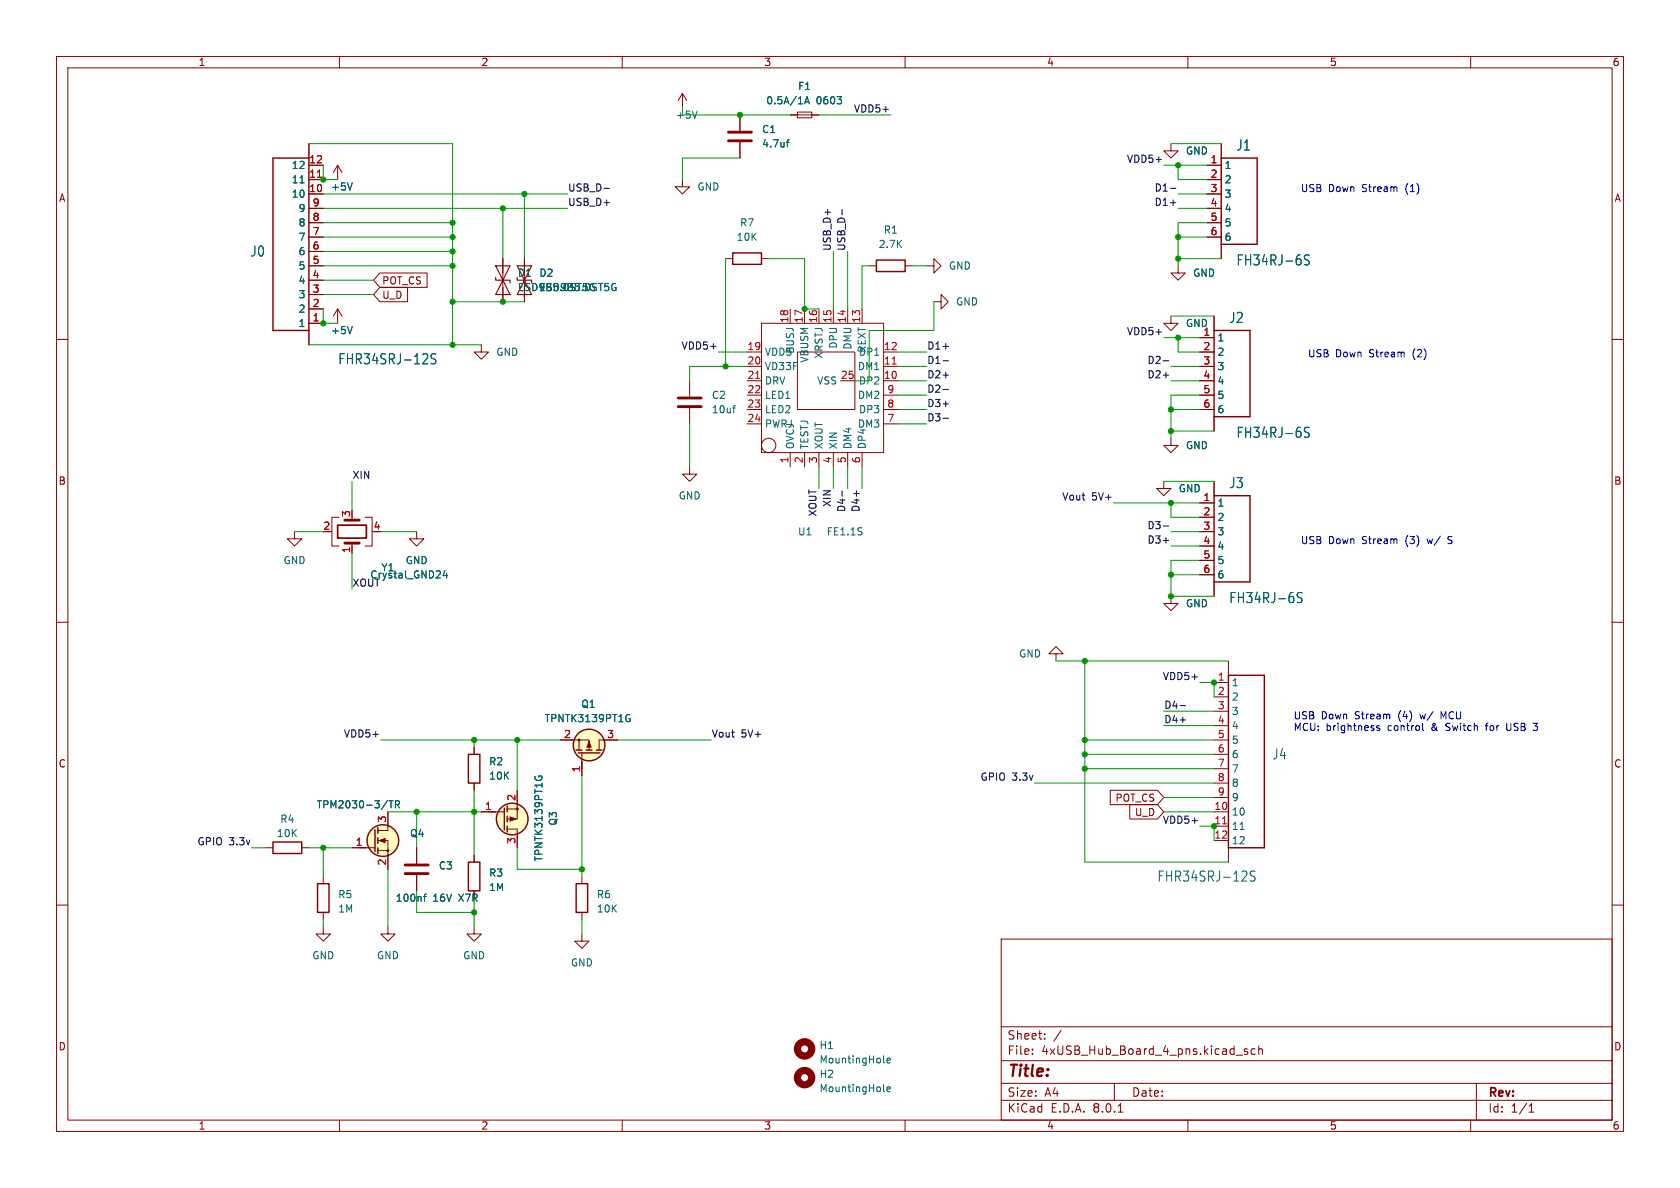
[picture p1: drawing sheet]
<svg xmlns="http://www.w3.org/2000/svg" width="297mm" height="210mm" viewBox="0 0 297 210" stroke-linecap="round" stroke-linejoin="round" font-family="sans-serif">
<g fill="none" stroke="#840000" stroke-width=".18">
<path d="M10 10h277v190h-277zM12 12h273v186h-273zM60 10v2M110 10v2M120.6 16.5l-.7 1.3M120.6 16.5v2.6M120.6 16.5l.8 1.3M141 19.8h2.5v1h-2.5zM160 10v2M210 10v2M260 10v2M54.6 34.3h2.5"/>
<path d="M54.6 31.8h2.5M54.6 29.2h2.5M54.6 39.4h2.5M54.6 36.8h2.5M54.6 25.4v2.5M59.7 29.2l-.8 1.3M59.7 29.2v2.6M59.7 29.2l.8 1.3M120.6 31.8v1.2h1.3l-1.3 1.3-1.2-1.3h1.2M130.8 20.3v2.8M130.8 25.1v2.8M139.7 20.3h5.1"/>
<path d="M207 25.4v1.3h1.3l-1.3 1.2-1.3-1.2h1.3M213.4 34.3h2.5M213.4 31.8h2.5M213.4 29.2h2.5M213.4 39.4h2.5M213.4 36.8h2.5M215.9 25.4v2.5M10 60h2M54.6 57.2h2.5M54.6 54.6h2.5M54.6 52.1h2.5M54.6 49.5h2.5"/>
<path d="M54.6 47h2.5M54.6 44.5h2.5M54.6 41.9h2.5M54.6 58.4v2.6M59.7 54.6v2.6M59.7 54.6l-.8 1.3M59.7 54.6l.8 1.3M67.2 50.8h4.9v2.5h-4.9l-1.2-1.2zM67.2 48.3h8.3v2.5h-8.3l-1.2-1.3zM88.9 45.7v7.6M92.7 45.7v7.6M128.3 45.7h1.2"/>
<path d="M134.6 57.2h21.6v22.8h-21.6zM134.6 45.7h1.3M139.7 54.6v2.6M142.2 54.6v2.6M144.8 54.6v2.6M147.3 54.6v2.6M149.9 54.6v2.6M152.4 54.6v2.6M153.7 47h1.2M160 47h1.3M163.8 47h1.3v-1.3l1.3 1.3-1.3 1.3v-1.3M165.1 53.3h1.3v-1.2l1.2 1.2-1.2 1.3v-1.3"/>
<path d="M207 55.9v1.3h1.3l-1.3 1.2-1.3-1.2h1.3M208.3 47v1.3h1.2l-1.2 1.2-1.3-1.2h1.3M212.1 59.7h2.5M213.4 41.9h2.5M214.6 55.9v2.5M215.9 43.2v2.5M285 60h2M85.1 61v1.2h1.3l-1.3 1.3-1.3-1.3h1.3M121.9 67.3v2.8M121.9 72.1v2.8M132.1 62.2h2.5M132.1 64.8h2.5"/>
<path d="M132.1 67.3h2.5M132.1 69.9h2.5M132.1 72.4h2.5M132.1 74.9h2.5M141 62.2h10.1v10.2h-10.1zM148.6 67.3h2.5M156.2 62.2h2.5M156.2 64.8h2.5M156.2 67.3h2.5M156.2 69.9h2.5M156.2 72.4h2.5M156.2 74.9h2.5"/>
<path d="M207 77.5v1.2h1.3l-1.3 1.3-1.3-1.3h1.3M212.1 62.2h2.5M212.1 64.8h2.5M212.1 67.3h2.5M212.1 69.9h2.5M212.1 72.4h2.5M214.6 73.7v2.5M52.1 94v1.3h1.2l-1.2 1.2-1.3-1.2h1.3M58.4 94h.3M59.9 91.4h-1.2v5.1h1.2M62.2 96v1.8M64.5 91.4h1.3v5.1h-1.3"/>
<path d="M73.7 94v1.3h1.2l-1.2 1.2-1.3-1.2h1.3M121.9 82.6v1.2h1.3l-1.3 1.3-1.3-1.3h1.3M139.7 80v2.6M142.2 80v2.6M144.8 80v2.6M147.3 80v2.6M149.9 80v2.6M152.4 80v2.6M205.7 85.1v1.3h1.3l-1.3 1.2-1.2-1.2h1.2M212.1 88.9h2.5M212.1 91.4h2.5M212.1 94h2.5"/>
<path d="M212.1 96.5h2.5M212.1 99.1h2.5M214.6 85.1v2.5M10 110h2M186.7 115.6h1.3l-1.3-1.3-1.3 1.3h1.3v1.2M207 105.4v1.3h1.3l-1.3 1.3-1.3-1.3h1.3M212.1 101.6h2.5M214.6 102.9v2.5M217.2 116.8v2.6M285 110h2M83.8 132.1v1.3M83.8 138.4v1.3"/>
<path d="M91.4 139.7v5.1h-1.7M99.1 130.8h5v1.8M102.4 130.8v1.8M102.9 133.1v4.1M109.2 130.8h-3.3v1.8M196.3 139.7h8.3l1.1 1.3-1.1 1.2h-8.3zM214.6 130.8h2.6M214.6 120.7h2.6M214.6 123.2h2.6M214.6 125.7h2.6M214.6 128.3h2.6M214.6 133.4h2.6"/>
<path d="M214.6 135.9h2.6M214.6 138.4h2.6M10 160h2M47 149.9h1.3M53.3 149.9h1.3M57.1 154.9v1.3M62.2 149.9h4.1M66.8 148.6h1.8v5.1M66.8 150.4h1.8M68.6 143.5v3.3h-1.8M73.7 149.9v2.8M73.7 154.7v2.8"/>
<path d="M83.8 151.1v1.3M83.8 157.5v1.3M85.1 143.5h4.1M89.7 146.6h1.7v3.3M89.7 143h1.7M102.9 154.9v1.3M199.7 142.2h4.9l1.1 1.3-1.1 1.3h-4.9zM214.6 143.5h2.6M214.6 146.1h2.6M214.6 148.6h2.6M214.6 141h2.6M217.2 149.9v2.5"/>
<path d="M285 160h2M57.1 163.8v1.3h1.3l-1.3 1.3-1.2-1.3h1.2M57.1 161.3v1.3M68.6 163.8v1.3h1.2l-1.2 1.3-1.3-1.3h1.3M83.8 163.8v1.3h1.3l-1.3 1.3-1.3-1.3h1.3M102.9 165.1v1.3h1.2l-1.2 1.2-1.3-1.2h1.3M102.9 161.3v1.3M177 166h108v32h-108zM60 198v2M110 198v2M160 198v2M177 194.5h108"/>
<path d="M177 191.5h108M177 187.5h108M177 181.5h108M182.5 186.3v.1M182.5 185.5v.1M184.7 183.6v.1M184.7 182.8v.1M187.6 182.1l-1.3 2M197 191.5v3M197.7 196.6h.8M210 198v2M218.5 186.5h1.2"/>
<path d="M220.5 185.5l-.3-.1-.2 .2v.2l.5 .2v.3h-.5M221.9 185.5l-.4-.1-.3 .3v.4l.1 .2h.6M222.5 185.5l.2-.1 .4 .1 .1 .9M222.5 184.9v1.5M260 198v2M261 191.5v6.5M270.3 196.6h.9M270.3 195.5l.4-.4v1.5"/>
<circle cx="135.9" cy="78.7" r="1.27"/>
</g>
<g fill="none" stroke="#840000" stroke-width=".25">
<path d="M48.3 27.9h6.3v30.5h-6.3zM215.9 27.9h6.3v15.3h-6.3zM129.5 44.7h5.1v2h-5.1zM154.9 46h5.1v2h-5.1zM214.6 58.4h6.4v15.3h-6.4zM214.6 87.6h6.4v15.3h-6.4zM217.2 119.4h6.3v30.5h-6.3zM82.8 133.4h2v5h-2zM101.9 132.6h1M102.2 133.1h3.8M103.6 132.6h1M105.4 132.6h1"/>
<path d="M48.3 148.8h5v2.1h-5zM56.1 156.2h2.1v5.1h-2.1zM66.3 146.7v3.8M66.8 146.3v1M66.8 148.1v1M66.8 149.9v1M82.8 152.4h2v5.1h-2zM89.2 142.9v3.8M89.7 142.5v1M89.7 144.3v1M89.7 146.1v1M101.9 156.2h2v5.1h-2z"/>
<circle cx="104.1" cy="131.7" r="2.79"/>
<circle cx="67.7" cy="148.6" r="2.79"/>
<circle cx="90.6" cy="144.8" r="2.79"/>
</g>
<g fill="none" stroke="#006464" stroke-width=".18">
<path d="M123.2 19.6l-.4 1.3M142.2 18.4l.5-1.3 .4 1.3M142.4 18h.6M148 17.1h.8l-.5 .5M148.7 17.7v.5M53 32.3h.8M62.3 32.3l-.4 1.3M139 25.1h.5M139.5 24.7l-.3 .2v1.1M62.3 57.7l-.4 1.3M91.9 50.7h.4M92.5 50.1h-.6v1.3h.6"/>
<path d="M93.7 50.2l-.5-.1-.2 .1v.4l.5 .2 .2 .3-.3 .3-.5-.1M94.8 50.3l-.6-.2v1.3l.6-.2M108.5 50.1l.3 .1M108.7 50.8h.2v.5l-.4 .1M231.5 45.1h-.6l-.2 .1v.5l.6 .4 .2 .4-.3 .3-.6-.1M74.7 64.3h.9M75.5 62.7v.6M77 62.6l-.5-.1-.3 .4 .1 .4 .7 .3v.5l-.2 .2-.6-.1M129.5 72.1h.5M130 71.7l-.2 .1M231.5 75.6l-.6-.1-.2 .2v.5l.6 .3 .2 .5-.3 .3-.6-.1M78.6 100.8l-.3 1h.8"/>
<path d="M79 101.3v.9M230.2 104.8l-.6-.1-.2 .2v.5l.6 .4 .2 .4-.3 .3-.6-.1M94.6 137.2v.5M95.3 137.4v-.2h.4l.1 .2v.3M110.9 126.4h.4M111.2 127h.2v.5l-.2 .1-.3-.1M68.8 141.5h.7M69.1 141.5v1.3M69.9 142.2h.6l.1-.2v-.3l-.7-.2v1.3M70.2 142.2l.4 .6M74.9 158.5h.4M75.3 158.1l-.3 .1v1.1"/>
<path d="M219.2 146.6h.8M219.5 155.8h.9M220.4 154.1v.6M221.9 154.1l-.6-.1-.3 .3 .2 .4 .6 .4v.5l-.2 .2-.6-.1M156.2 187.7l.2 .2M156.2 192.8l.2 .2M156.8 187.5l.6-.1-.1-.3h-.3l-.2 .1 .1 .6h.4M156.8 192.6l.6-.2-.1-.2-.3-.1-.2 .2 .1 .6h.4"/>
</g>
<path d="M128.8 24.9h4M128.8 23.4h4M119.9 71.9h4.1M119.9 70.4h4.1M61 96h2.5M61 91.9h2.5M71.6 154.4h4.1M71.6 152.9h4.1" fill="none" stroke="#840000" stroke-width=".51"/>
<g fill="#ffffc2" stroke="#ffffc2" stroke-width=".18">
<circle cx="104.1" cy="131.7" r="2.79"/>
<circle cx="90.6" cy="144.8" r="2.79"/>
<circle cx="67.7" cy="148.6" r="2.79"/>
</g>
<g fill="#840000" stroke="#840000" stroke-width=".18">
<path d="M104.1 131.1l.4 1h-.7z"/>
<path d="M90.2 144.4l1 .4-1 .4z"/>
<path d="M67.1 148.6l1-.4v.8z"/>
<circle cx="102.4" cy="130.8" r=".18"/>
<circle cx="91.4" cy="143" r=".18"/>
<circle cx="68.6" cy="150.4" r=".18"/>
</g>
<path d="M56.1 31.3h.7M133.6 66.9h.7M157.7 64.4h.7M216.1 145.6h.8" fill="none" stroke="#a90000" stroke-width=".18"/>
<path d="M59.7 92.8h5.1v2.3h-5.1z" fill="none" stroke="#840000" stroke-width=".3"/>
<g fill="none" stroke="#840000" stroke-width="1.3">
<circle cx="142.2" cy="185.4" r="1.27"/>
<circle cx="142.2" cy="190.5" r="1.27"/>
</g>
<path d="M87.6 49v.5h2.6v.5M87.6 47h2.6l-1.3 2.5zM88.9 49.5l1.3 2.6h-2.6zM91.4 49v.5h2.6v.5M91.4 47h2.6l-1.3 2.5zM92.7 49.5l1.3 2.6h-2.6z" fill="none" stroke="#840000" stroke-width=".2"/>
<g fill="none" stroke="#0f0f0f" stroke-width=".18">
<path d="M106.8 33.3h.9M148.9 37v1M206.9 33.3h1M206.9 35.8h1M166.7 68.9h1M166.7 61.2h1M166.7 73.9h1M166.7 66.3h1M166.7 63.8h1M166.7 71.4h1M205.6 66.3h1M205.6 63.8h1"/>
<path d="M148.9 86.8v.9M151.4 86.8v.9M205.6 95.5h1M205.6 93h1M208.6 127.3h1M208.6 124.7h1"/>
</g>
<path d="M256 96l.2 .1M256.2 94.8l-.2 .3 .2 .3M243.9 128.3h-.3l-.2 .2 .1 .1 .4 .2v.3h-.5M251.5 127.9v1l.2 .2M255.2 126.7l-.4-.9v1.3M262.6 128.3h.5M262.8 127.9l-.1 1.2M266.4 127.9v1l.1 .2h.4M271 127.9h.8l-.4 .4 .4 .2v.4l-.2 .2h-.4" fill="none" stroke="#0000c2" stroke-width=".18"/>
<g fill="none" stroke="#009600" stroke-width=".18">
<path d="M120.6 19.1v1.2h19.1M54.6 25.4h25.4v35.6M57.1 29.2v2.6h2.6M57.1 39.4h22.9M57.1 34.3h43.2M57.1 36.8h43.2M88.9 36.8v8.9M92.7 34.3v11.4M130.8 27.9h-10.2v3.9M144.8 20.3h12.7M205.7 29.2h7.7M207 25.4h8.9"/>
<path d="M208.3 29.2v2.6h5.1M208.3 34.3h5.1M208.3 36.8h5.1M213.4 39.4h-5.1v7.6M57.1 47h22.9M57.1 44.5h22.9M57.1 49.5h8.9M57.1 54.6v2.6h2.6M57.1 52.1h8.9M57.1 41.9h22.9M80 53.3h12.7M128.3 45.7v19.1"/>
<path d="M135.9 45.7h6.3v8.9h2.6M147.3 44.5v10.1M149.9 44.5v10.1M153.7 47h-1.3v7.6M161.3 47h2.5M165.1 53.3v5.1h-11.4v8.9h-2.6M205.7 59.7h6.4M207 55.9h7.6M208.3 45.7h7.6M208.3 59.7v2.5h3.8M208.3 41.9h5.1M54.6 61h30.5"/>
<path d="M121.9 74.9v7.7M127 62.2h5.1M132.1 64.8h-10.2v2.5M158.7 64.8h5.1M158.7 67.3h5.1M158.7 69.9h5.1M158.7 62.2h5.1M158.7 74.9h5.1M158.7 72.4h5.1M207 64.8h5.1M207 67.3h5.1M207 72.4h5.1"/>
<path d="M207 76.2h7.6M212.1 69.9h-5.1v7.6M52.1 94h5M62.2 85.1v5.1M62.2 97.8v6.3M67.3 94h6.4M144.8 82.6v3.8M147.3 82.6v3.8M149.9 82.6v3.8M152.4 82.6v3.8M196.8 88.9h15.3M205.7 85.1h8.9"/>
<path d="M207 94h5.1M207 88.9v2.5h5.1M207 96.5h5.1M212.1 99.1h-5.1v6.3h7.6M186.7 116.8h30.5M191.8 116.8v35.6h25.4M207 101.6h5.1M67.3 130.8h31.8M83.8 130.8v1.3M83.8 139.7v11.4M91.4 130.8v8.9M102.9 137.2v17.7"/>
<path d="M109.2 130.8h16.5M182.9 138.4h31.7M191.8 130.8h22.8M191.8 133.4h22.8M191.8 135.9h22.8M205.7 128.3h8.9M205.7 125.7h8.9M212.1 120.7h2.5v2.5M44.4 149.9h2.6M54.6 149.9h7.6M57.1 149.9v5M68.6 143.5h16.5"/>
<path d="M68.6 153.7v10.1M73.7 143.5v6.4M73.7 157.5v3.8h10.1M83.8 158.8v5M91.4 149.9v3.8h11.5M205.7 143.5h8.9M205.7 141h8.9M212.1 146.1h2.5v2.5M57.1 162.6v1.2M102.9 162.6v2.5"/>
</g>
<g fill="#009600" stroke="#009600" stroke-width=".18">
<circle cx="80" cy="53.3" r=".46"/>
<circle cx="57.1" cy="57.2" r=".46"/>
<circle cx="88.9" cy="53.3" r=".46"/>
<circle cx="73.7" cy="143.5" r=".46"/>
<circle cx="83.8" cy="130.8" r=".46"/>
<circle cx="91.4" cy="130.8" r=".46"/>
<circle cx="142.2" cy="54.6" r=".46"/>
<circle cx="208.3" cy="29.2" r=".46"/>
<circle cx="130.8" cy="20.3" r=".46"/>
<circle cx="191.8" cy="135.9" r=".46"/>
<circle cx="191.8" cy="133.4" r=".46"/>
<circle cx="207" cy="105.4" r=".46"/>
<circle cx="191.8" cy="116.8" r=".46"/>
<circle cx="207" cy="101.6" r=".46"/>
<circle cx="191.8" cy="130.8" r=".46"/>
<circle cx="80" cy="61" r=".46"/>
<circle cx="128.3" cy="64.8" r=".46"/>
<circle cx="80" cy="41.9" r=".46"/>
<circle cx="80" cy="44.5" r=".46"/>
<circle cx="80" cy="39.4" r=".46"/>
<circle cx="80" cy="47" r=".46"/>
<circle cx="88.9" cy="36.8" r=".46"/>
<circle cx="92.7" cy="34.3" r=".46"/>
<circle cx="57.1" cy="31.8" r=".46"/>
<circle cx="208.3" cy="41.9" r=".46"/>
<circle cx="208.3" cy="45.7" r=".46"/>
<circle cx="207" cy="76.2" r=".46"/>
<circle cx="207" cy="72.4" r=".46"/>
<circle cx="208.3" cy="59.7" r=".46"/>
<circle cx="207" cy="88.9" r=".46"/>
<circle cx="214.6" cy="146.1" r=".46"/>
<circle cx="214.6" cy="120.7" r=".46"/>
<circle cx="83.8" cy="161.3" r=".46"/>
<circle cx="83.8" cy="143.5" r=".46"/>
<circle cx="57.1" cy="149.9" r=".46"/>
<circle cx="102.9" cy="153.7" r=".46"/>
</g>
<text font-size="2.8" fill="#840000" x="178" y="190.9">Title:</text>
<g font-size="2.5" fill="#006464">
<text x="218.5" y="26.8">J1</text>
<text x="44.2" y="45.6">J0</text>
<text x="218.5" y="47.1">FH34RJ-6S</text>
<text x="217.2" y="57.3">J2</text>
<text x="59.7" y="64.6">FHR34SRJ-12S</text>
<text x="218.5" y="77.6">FH34RJ-6S</text>
<text x="217.2" y="86.5">J3</text>
<text x="217.2" y="106.8">FH34RJ-6S</text>
<text x="224.8" y="134.5">J4</text>
<text x="204.5" y="156.1">FHR34SRJ-12S</text>
</g>
<g font-size="2.1" fill="#840000">
<text x="178" y="184">Sheet:</text>
<text x="178" y="186.7">File:</text>
<text x="184.1" y="186.7">4xUSB_Hub_Board_4_pns.kicad_sch</text>
<text x="178" y="196.9">KiCad</text>
<text x="178" y="194.1">Size:</text>
<text x="184.7" y="194.1">A4</text>
<text x="185.7" y="196.9">E.D.A.</text>
<text x="193.3" y="196.9">8.0.1</text>
<text x="200" y="194.1">Date:</text>
<text x="263" y="194.3">Rev:</text>
<text x="263" y="196.9">Id:</text>
<text x="267.1" y="196.9">1/1</text>
</g>
<g font-size="1.8" fill="#840000">
<text x="35" y="11.9">1</text>
<text x="85" y="11.9">2</text>
<text x="135" y="11.9">3</text>
<text x="185" y="11.9">4</text>
<text x="235" y="11.9">5</text>
<text x="285" y="11.9">6</text>
<text x="10.3" y="35.9">A</text>
<text x="285.3" y="35.9">A</text>
<text x="67.5" y="53">U_D</text>
<text x="67.5" y="50.5">POT_CS</text>
<text x="10.3" y="85.9">B</text>
<text x="285.3" y="85.9">B</text>
<text x="10.3" y="135.9">C</text>
<text x="285.3" y="135.9">C</text>
<text x="197.1" y="141.9">POT_CS</text>
<text x="200.5" y="144.5">U_D</text>
<text x="10.3" y="185.9">D</text>
<text x="285.3" y="185.9">D</text>
<text x="35" y="199.9">1</text>
<text x="85" y="199.9">2</text>
<text x="135" y="199.9">3</text>
<text x="185" y="199.9">4</text>
<text x="235" y="199.9">5</text>
<text x="285" y="199.9">6</text>
</g>
<g font-size="1.8" fill="#006464">
<text x="141" y="16.1">F1</text>
<text x="119.4" y="21.2">+5V</text>
<text x="134.6" y="23.7">C1</text>
<text x="135.4" y="18.6">0.5A/1A</text>
<text x="144.3" y="18.6">0603</text>
<text x="134.6" y="26.3">4.7uf</text>
<text x="209.6" y="27.5">GND</text>
<text x="51.5" y="35.2">10</text>
<text x="51.5" y="32.6">11</text>
<text x="51.5" y="30.1">12</text>
<text x="58.4" y="33.9">+5V</text>
<text x="123.2" y="33.9">GND</text>
<text x="216.4" y="30.1">1</text>
<text x="216.4" y="32.6">2</text>
<text x="216.4" y="35.2">3</text>
<text x="52.7" y="40.2">8</text>
<text x="52.7" y="37.7">9</text>
<text x="130.7" y="40.2">R7</text>
<text x="156.1" y="41.5">R1</text>
<text x="216.4" y="37.7">4</text>
<text x="216.4" y="40.2">5</text>
<text x="52.7" y="47.9">5</text>
<text x="52.7" y="45.3">6</text>
<text x="52.7" y="42.8">7</text>
<text x="130.1" y="42.8">10K</text>
<text x="155.2" y="44">2.7K</text>
<text x="167.6" y="47.9">GND</text>
<text x="216.4" y="42.8">6</text>
<text x="52.7" y="52.9">3</text>
<text x="52.7" y="50.4">4</text>
<text x="91.4" y="49.1">D1</text>
<text x="95.3" y="49.1">D2</text>
<text x="95.3" y="51.7">ESD9B5.0ST5G</text>
<text x="210.8" y="49.1">GND</text>
<text x="52.7" y="58">1</text>
<text x="52.7" y="55.5">2</text>
<text x="58.4" y="59.3">+5V</text>
<text x="168.9" y="54.2">GND</text>
<text x="209.6" y="58">GND</text>
<text x="212.7" y="59.4">1</text>
<text x="87.6" y="63.1">GND</text>
<text x="135.1" y="63.1">VDD5</text>
<text x="135.1" y="65.6">VD33F</text>
<text x="140.6" y="62.6" transform="rotate(-90 140.6 62.6)">BUSJ</text>
<text x="143.1" y="64.2" transform="rotate(-90 143.1 64.2)">VBUSM</text>
<text x="145.6" y="63.5" transform="rotate(-90 145.6 63.5)">XRSTJ</text>
<text x="148.2" y="61.7" transform="rotate(-90 148.2 61.7)">DPU</text>
<text x="150.7" y="61.9" transform="rotate(-90 150.7 61.9)">DMU</text>
<text x="151.6" y="65.6">DM1</text>
<text x="151.7" y="63.1">DP1</text>
<text x="153.3" y="62.5" transform="rotate(-90 153.3 62.5)">REXT</text>
<text x="215.1" y="60.6">1</text>
<text x="215.1" y="63.1">2</text>
<text x="215.1" y="65.6">3</text>
<text x="125.7" y="70.7">C2</text>
<text x="135.1" y="68.2">DRV</text>
<text x="135.1" y="70.7">LED1</text>
<text x="144.4" y="68.2">VSS</text>
<text x="151.6" y="70.7">DM2</text>
<text x="151.7" y="68.2">DP2</text>
<text x="215.1" y="68.2">4</text>
<text x="215.1" y="70.7">5</text>
<text x="125.7" y="73.3">10uf</text>
<text x="135.1" y="73.3">LED2</text>
<text x="135.1" y="75.8">PWRJ</text>
<text x="151.6" y="75.8">DM3</text>
<text x="151.7" y="73.3">DP3</text>
<text x="215.1" y="73.3">6</text>
<text x="140.6" y="79.5" transform="rotate(-90 140.6 79.5)">OVCJ</text>
<text x="143.1" y="79.5" transform="rotate(-90 143.1 79.5)">TESTJ</text>
<text x="145.6" y="79.5" transform="rotate(-90 145.6 79.5)">XOUT</text>
<text x="148.2" y="79.5" transform="rotate(-90 148.2 79.5)">XIN</text>
<text x="150.7" y="79.5" transform="rotate(-90 150.7 79.5)">DM4</text>
<text x="153.3" y="79.5" transform="rotate(-90 153.3 79.5)">DP4</text>
<text x="209.6" y="79.6">GND</text>
<text x="119.9" y="88.5">GND</text>
<text x="208.3" y="87.2">GND</text>
<text x="215.1" y="89.8">1</text>
<text x="141" y="94.8">U1</text>
<text x="146.1" y="94.8">FE1.1S</text>
<text x="215.1" y="92.3">2</text>
<text x="215.1" y="94.8">3</text>
<text x="50" y="99.9">GND</text>
<text x="67.3" y="101.2">Y1</text>
<text x="71.6" y="99.9">GND</text>
<text x="215.1" y="97.4">4</text>
<text x="215.1" y="99.9">5</text>
<text x="62.2" y="103.8">XOUT</text>
<text x="65.4" y="102.5">Crystal_GND24</text>
<text x="209.6" y="107.5">GND</text>
<text x="215.1" y="102.5">6</text>
<text x="180.1" y="116.4">GND</text>
<text x="102.7" y="125.3">Q1</text>
<text x="217.7" y="121.5">1</text>
<text x="217.7" y="124.1">2</text>
<text x="96.2" y="127.9">TPNTK3139PT1G</text>
<text x="217.7" y="126.6">3</text>
<text x="217.7" y="129.1">4</text>
<text x="217.7" y="131.7">5</text>
<text x="86.4" y="135.5">R2</text>
<text x="217.7" y="134.2">6</text>
<text x="217.7" y="136.8">7</text>
<text x="55.9" y="143.1">TPM2030-3/TR</text>
<text x="86.4" y="138">10K</text>
<text x="217.7" y="139.3">8</text>
<text x="217.7" y="141.8">9</text>
<text x="48.9" y="148.2">10K</text>
<text x="49.5" y="145.6">R4</text>
<text x="72.4" y="148.2">Q4</text>
<text x="98.7" y="146" transform="rotate(-90 98.7 146)">Q3</text>
<text x="217.7" y="144.4">10</text>
<text x="217.7" y="146.9">11</text>
<text x="217.7" y="149.5">12</text>
<text x="77.5" y="153.9">C3</text>
<text x="86.4" y="155.2">R3</text>
<text x="96.1" y="152.4" transform="rotate(-90 96.1 152.4)">TPNTK3139PT1G</text>
<text x="59.7" y="159">R5</text>
<text x="59.7" y="161.5">1M</text>
<text x="69.9" y="159.6">100nf</text>
<text x="76.5" y="159.6">16V</text>
<text x="81.2" y="159.6">X7R</text>
<text x="86.4" y="157.7">1M</text>
<text x="105.4" y="159">R6</text>
<text x="105.4" y="161.5">10K</text>
<text x="55.1" y="169.8">GND</text>
<text x="66.5" y="169.8">GND</text>
<text x="81.8" y="169.8">GND</text>
<text x="100.8" y="171">GND</text>
<text x="144.8" y="185.6">H1</text>
<text x="144.8" y="188.2">MountingHole</text>
<text x="144.8" y="190.7">H2</text>
<text x="144.8" y="193.3">MountingHole</text>
</g>
<g font-size="1.8" fill="#0f0f0f">
<text x="150.9" y="20">VDD5+</text>
<text x="199.1" y="28.9">VDD5+</text>
<text x="100.3" y="33.9">USB_D-</text>
<text x="204" y="33.9">D1-</text>
<text x="100.3" y="36.5">USB_D+</text>
<text x="204" y="36.5">D1+</text>
<text x="147" y="44.5" transform="rotate(-90 147 44.5)">USB_D+</text>
<text x="149.5" y="44.5" transform="rotate(-90 149.5 44.5)">USB_D-</text>
<text x="199.1" y="59.3">VDD5+</text>
<text x="120.4" y="61.9">VDD5+</text>
<text x="163.8" y="61.9">D1+</text>
<text x="163.8" y="64.4">D1-</text>
<text x="202.8" y="64.4">D2-</text>
<text x="163.8" y="69.5">D2-</text>
<text x="163.8" y="67">D2+</text>
<text x="202.8" y="67">D2+</text>
<text x="163.8" y="74.6">D3-</text>
<text x="163.8" y="72">D3+</text>
<text x="62.2" y="84.7">XIN</text>
<text x="147" y="89.7" transform="rotate(-90 147 89.7)">XIN</text>
<text x="187.7" y="88.6">Vout</text>
<text x="193" y="88.6">5V+</text>
<text x="144.4" y="91.4" transform="rotate(-90 144.4 91.4)">XOUT</text>
<text x="149.5" y="90.6" transform="rotate(-90 149.5 90.6)">D4-</text>
<text x="152.1" y="90.6" transform="rotate(-90 152.1 90.6)">D4+</text>
<text x="202.8" y="93.6">D3-</text>
<text x="202.8" y="96.2">D3+</text>
<text x="205.5" y="120.3">VDD5+</text>
<text x="205.7" y="125.4">D4-</text>
<text x="60.7" y="130.5">VDD5+</text>
<text x="125.7" y="130.5">Vout</text>
<text x="131" y="130.5">5V+</text>
<text x="205.7" y="127.9">D4+</text>
<text x="173.2" y="138.1">GPIO 3.3v</text>
<text x="34.8" y="149.5">GPIO 3.3v</text>
<text x="205.5" y="145.7">VDD5+</text>
</g>
<g font-size="1.8" fill="#a90000">
<text x="54.6" y="29">12</text>
<text x="213.9" y="29">1</text>
<text x="54.6" y="34">10</text>
<text x="54.6" y="31.5">11</text>
<text x="213.9" y="31.5">2</text>
<text x="213.9" y="34">3</text>
<text x="55.2" y="41.7">7</text>
<text x="55.2" y="39.1">8</text>
<text x="55.2" y="36.6">9</text>
<text x="213.9" y="36.6">4</text>
<text x="213.9" y="39.1">5</text>
<text x="213.9" y="41.7">6</text>
<text x="55.2" y="46.7">5</text>
<text x="55.2" y="44.2">6</text>
<text x="55.2" y="51.8">3</text>
<text x="55.2" y="49.3">4</text>
<text x="55.2" y="56.9">1</text>
<text x="55.2" y="54.4">2</text>
<text x="139.4" y="57.2" transform="rotate(-90 139.4 57.2)">18</text>
<text x="142" y="57.2" transform="rotate(-90 142 57.2)">17</text>
<text x="144.5" y="57.2" transform="rotate(-90 144.5 57.2)">16</text>
<text x="147.1" y="57.2" transform="rotate(-90 147.1 57.2)">15</text>
<text x="149.6" y="57.2" transform="rotate(-90 149.6 57.2)">14</text>
<text x="152.1" y="57.2" transform="rotate(-90 152.1 57.2)">13</text>
<text x="132" y="62">19</text>
<text x="132" y="64.5">20</text>
<text x="156.2" y="64.5">11</text>
<text x="156.2" y="62">12</text>
<text x="212.7" y="62">2</text>
<text x="212.7" y="64.5">3</text>
<text x="132" y="67.1">21</text>
<text x="132" y="69.6">22</text>
<text x="148.5" y="67.1">25</text>
<text x="156.2" y="67.1">10</text>
<text x="156.8" y="69.6">9</text>
<text x="212.7" y="67.1">4</text>
<text x="212.7" y="69.6">5</text>
<text x="132" y="72.1">23</text>
<text x="132" y="74.7">24</text>
<text x="156.8" y="74.7">7</text>
<text x="156.8" y="72.1">8</text>
<text x="212.7" y="72.1">6</text>
<text x="139.4" y="82" transform="rotate(-90 139.4 82)">1</text>
<text x="142" y="82" transform="rotate(-90 142 82)">2</text>
<text x="144.5" y="82" transform="rotate(-90 144.5 82)">3</text>
<text x="147.1" y="82" transform="rotate(-90 147.1 82)">4</text>
<text x="149.6" y="82" transform="rotate(-90 149.6 82)">5</text>
<text x="152.1" y="82" transform="rotate(-90 152.1 82)">6</text>
<text x="212.7" y="88.6">1</text>
<text x="57.1" y="93.7">2</text>
<text x="62" y="91.5" transform="rotate(-90 62 91.5)">3</text>
<text x="66" y="93.7">4</text>
<text x="212.7" y="91.2">2</text>
<text x="212.7" y="93.7">3</text>
<text x="62" y="97.9" transform="rotate(-90 62 97.9)">1</text>
<text x="212.7" y="96.3">4</text>
<text x="212.7" y="98.8">5</text>
<text x="212.7" y="101.3">6</text>
<text x="215.2" y="120.4">1</text>
<text x="215.2" y="122.9">2</text>
<text x="215.2" y="125.5">3</text>
<text x="99.6" y="130.6">2</text>
<text x="107.2" y="130.6">3</text>
<text x="215.2" y="128">4</text>
<text x="215.2" y="130.6">5</text>
<text x="102.6" y="136.6" transform="rotate(-90 102.6 136.6)">1</text>
<text x="215.2" y="133.1">6</text>
<text x="215.2" y="135.6">7</text>
<text x="85.7" y="143.3">1</text>
<text x="91.2" y="141.7" transform="rotate(-90 91.2 141.7)">2</text>
<text x="214.6" y="143.3">10</text>
<text x="215.2" y="138.2">8</text>
<text x="215.2" y="140.7">9</text>
<text x="62.8" y="149.6">1</text>
<text x="68.3" y="145.5" transform="rotate(-90 68.3 145.5)">3</text>
<text x="91.2" y="149.3" transform="rotate(-90 91.2 149.3)">3</text>
<text x="214.6" y="145.8">11</text>
<text x="214.6" y="148.3">12</text>
<text x="68.3" y="153.1" transform="rotate(-90 68.3 153.1)">2</text>
</g>
<g font-size="1.8" fill="#0000c2">
<text x="229.9" y="34">USB</text>
<text x="234.9" y="34">Down</text>
<text x="240.9" y="34">Stream</text>
<text x="248.7" y="34">(1)</text>
<text x="231.1" y="63.3">USB</text>
<text x="236.1" y="63.3">Down</text>
<text x="242.2" y="63.3">Stream</text>
<text x="250" y="63.3">(2)</text>
<text x="229.9" y="96.3">USB</text>
<text x="234.9" y="96.3">Down</text>
<text x="240.9" y="96.3">Stream</text>
<text x="248.7" y="96.3">(3)</text>
<text x="252.8" y="96.3">w/</text>
<text x="256.6" y="96.3">S</text>
<text x="228.6" y="127.2">USB</text>
<text x="228.6" y="129.3">MCU:</text>
<text x="233.6" y="127.2">Down</text>
<text x="234.4" y="129.3">brightness</text>
<text x="239.7" y="127.2">Stream</text>
<text x="245.5" y="129.3">control</text>
<text x="247.5" y="127.2">(4)</text>
<text x="251.5" y="127.2">w/</text>
<text x="253.3" y="129.3">&amp;</text>
<text x="255.4" y="127.2">MCU</text>
<text x="256.1" y="129.3">Switch</text>
<text x="263.4" y="129.3">for</text>
<text x="267.2" y="129.3">USB</text>
</g>
</svg>
